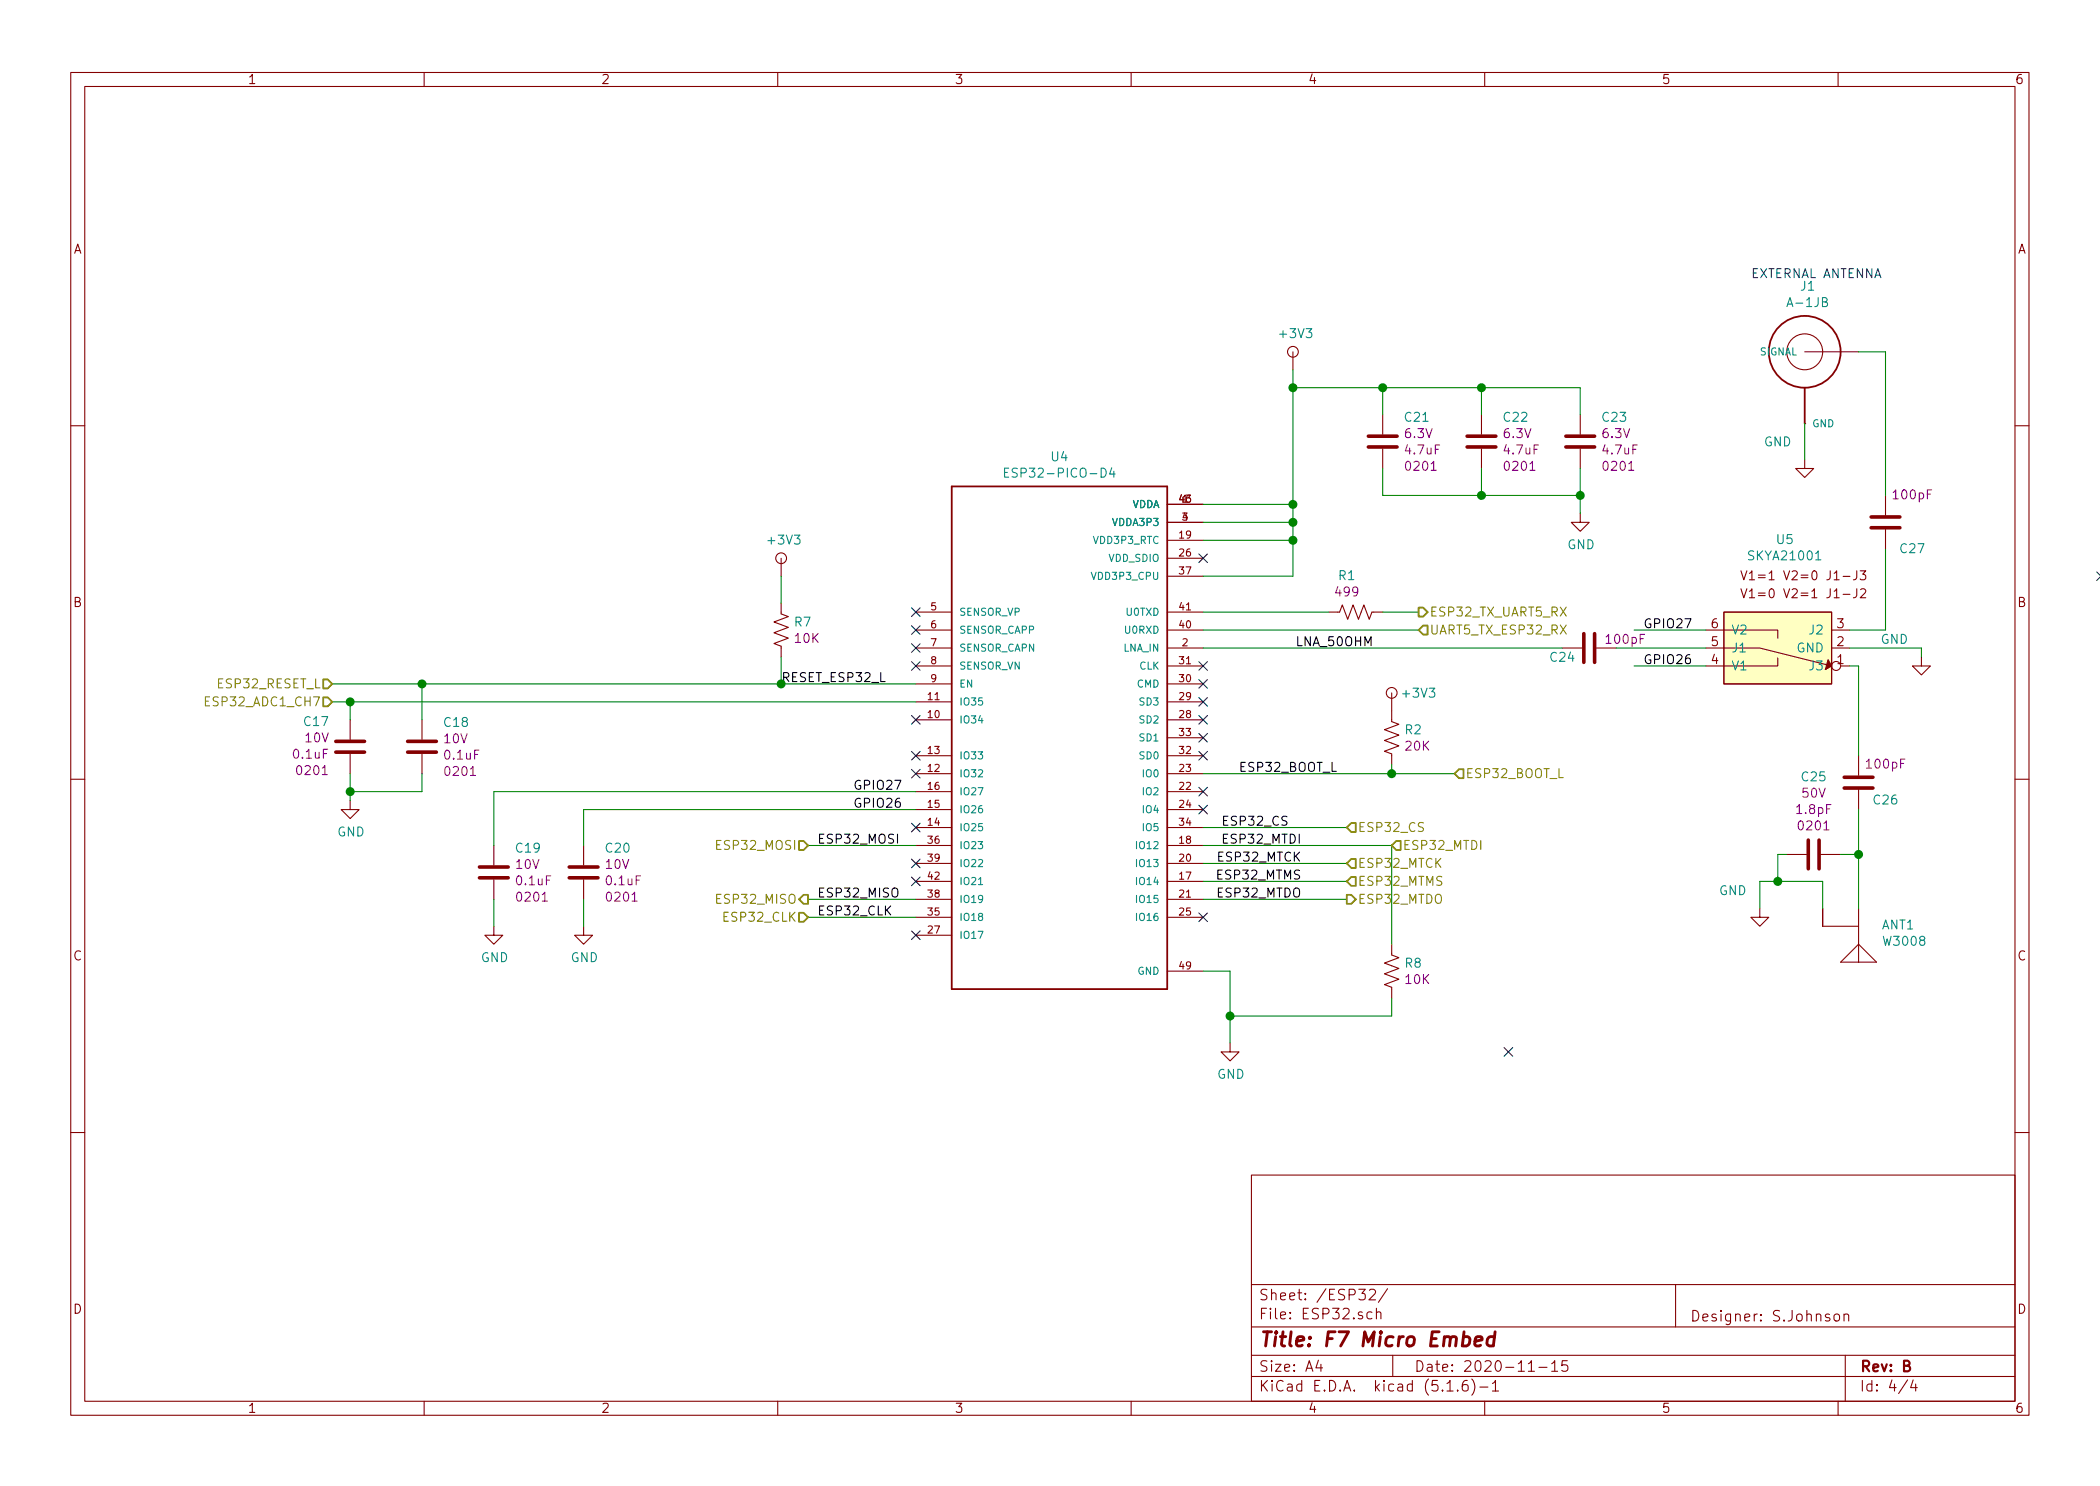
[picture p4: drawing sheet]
<svg xmlns="http://www.w3.org/2000/svg" width="297mm" height="210mm" viewBox="0 0 297 210" stroke-linecap="round" stroke-linejoin="round" font-family="sans-serif">
<g fill="none" stroke="#840000" stroke-width=".15">
<path d="M10 10.3h277v189.9h-277zM12 12.2h273v186.1h-273zM60 10.3v1.9M110 10.3v1.9M160 10.3v1.9M210 10.3v1.9M260 10.3v1.9M182.9 49.8v2.5M195.6 58.7v2.8M209.5 58.7v2.8M223.5 58.7v2.8M255.3 59.9h.1"/>
<path d="M255.3 49.8h7.6M10 60.2h2M110.5 79v2.5M165.1 71.4h5.1M165.1 76.4h5.1M165.1 79h5.1M165.1 73.9h5.1M195.6 63.5v2.8M209.5 63.5v2.8M223.5 72.6v1.3h1.3l-1.3 1.3-1.3-1.3h1.3M223.5 63.5v2.8M255.3 65v1.3h1.2l-1.2 1.3-1.3-1.3h1.3"/>
<path d="M266.7 70.1v2.8M266.7 74.9v2.8M285 60.2h2M110.5 85.3v1.6l1 .3-2 .8 2 .8-2 .7 2 .8-2 .8 1 .3v1.6M129.5 86.6h5.1M129.5 99.3h5.1M129.5 91.7h5.1M129.5 96.8h5.1M129.5 94.2h5.1M129.5 89.1h5.1M165.1 86.6h5.1M165.1 99.3h5.1"/>
<path d="M165.1 91.7h5.1M165.1 96.8h5.1M165.1 94.2h5.1M165.1 81.5h5.1M165.1 89.1h5.1M188 86.6h1.5l.4-1 .7 2 .8-2 .8 2 .7-2 .8 2 .4-1h1.5M196.8 98v4.1l1.1 .4-2.1 .7 2.1 .8-2.1 .8 2.1 .7-2.1 .8 1 .4v1.5M221 91.7h2.8M225.8 91.7h2.8M241.3 89.1h10.2v1.2M241.3 91.7h7.6l10.2 2.5-.9 .5M243.8 86.6h15.3v10.2h-15.3z"/>
<path d="M246.3 83.3l.4 1.3 .4-1.3M246.3 80.8l.4 1.2 .4-1.2M247.4 83.7l.4-.4v1.3M247.4 81.1l.4-.3v1.2M247.4 84.6h.8M247.4 82h.8M251.5 93.1v1.1h-10.2M259.1 91.7h2.5M259.1 89.1h2.5M260.3 94.2h1.3M262.6 83.3v.9a.39 .39 0 0 1-.4 .4M262.6 80.8v.9a.39 .39 0 0 1-.4 .3"/>
<path d="M263.1 80.8h.8l-.4 .4 .3 .2 .1 .4-.2 .2h-.4l-.2-.1M263.2 83.4l.1-.1h.4l.1 .1 .1 .3-.1 .2-.7 .7h.8M271.8 93v1.2h1.2l-1.2 1.3-1.3-1.3h1.3M10 110.3h2M49.5 113.3v1.2h1.3l-1.3 1.3-1.2-1.3h1.2M49.5 101.8v2.8M49.5 106.7v2.8M59.7 101.8v2.8M59.7 106.7v2.8M69.8 119.6v2.8M82.5 119.6v2.8M129.5 101.8h5.1"/>
<path d="M129.5 109.5h5.1M129.5 106.9h5.1M129.5 117.1h5.1M129.5 114.5h5.1M129.5 112h5.1M129.5 119.6h5.1M165.1 101.8h5.1M165.1 109.5h5.1M165.1 106.9h5.1M165.1 117.1h5.1M165.1 114.5h5.1M165.1 112h5.1"/>
<path d="M165.1 119.6h5.1M165.1 104.4h5.1M262.9 106.9v2.8M262.9 111.8v2.7M285 110.3h2M69.8 131.1v1.2h1.3l-1.3 1.3-1.2-1.3h1.2M69.8 124.5v2.7M82.5 131.1v1.2h1.3l-1.3 1.3-1.2-1.3h1.2M82.5 124.5v2.7M129.5 124.7h5.1M129.5 122.2h5.1M129.5 127.2h5.1"/>
<path d="M129.5 129.8h5.1M129.5 132.3h5.1M165.1 124.7h5.1M165.1 122.2h5.1M165.1 127.2h5.1M165.1 129.8h5.1M165.1 137.4h5.1M196.8 133.6v1.5l1.1 .4-2.1 .8 2.1 .7-2.1 .8 2.1 .8-2.1 .7 1 .4v1.5M248.9 128.5v1.3h1.3l-1.3 1.3-1.3-1.3h1.3M252.7 120.9h2.8M257.6 120.9h2.7M257.8 128.5v2.6h5.1"/>
<path d="M262.9 133.6l2.5 2.5h-5.1zM262.9 128.5v7.6M174 147.6v1.2h1.3l-1.3 1.3-1.3-1.3h1.3M10 160.2h2M177 166.3h108v32h-108zM285 160.2h2M60 198.3v1.9M110 198.3v1.9M160 198.3v1.9M177 194.8h108M177 191.8h108M177 187.8h108"/>
<path d="M177 181.8h108M186.5 192.5l-.4 1h1M186.8 193v1M192.2 182.4h.9l-.5 .6 .4 .1a.65 .65 0 0 1 .1 .7l-.3 .1h-.4l-.2-.1M193.7 182.6l.2-.2 .5 .1a.37 .37 0 0 1 .1 .6l-.9 .8h1M194.1 185.7a.48 .48 0 0 0-.7 0l-.1 .2 .1 .6a.48 .48 0 0 0 .7 0M194.7 185.7a.39 .39 0 0 1 .6 .1v.8M194.7 185.1v1.5M196.3 182.3l-1.3 2M197 191.8v3M204.7 196.8h.8M206.2 196.7v.1l-.1-.1h.1v.1"/>
<path d="M207.5 195.3a.59 .59 0 0 0-.7 .7l.1 .7a.49 .49 0 0 0 .7 0 .65 .65 0 0 0-.1-.7 .51 .51 0 0 0-.6 0l-.1 .2M208.2 195.1a1.71 1.71 0 0 1 0 2.3M209.3 196.3h1.2M210 198.3v1.9M211.1 195.8l.3-.3 .1-.2v1.5M211.1 196.8h.9M216.2 194h.8M217.7 193.5h1.1M219.5 193l.4-.5v1.5M219.5 194h.8M221.7 192.5h-.7l-.1 .7h.1a.62 .62 0 0 1 .7 0l.1 .2-.1 .5-.2 .1h-.4l-.2-.1M237 181.8v6"/>
<path d="M259.5 186a.41 .41 0 0 1 .7 .2v.4a.41 .41 0 0 1-.4 .3 .41 .41 0 0 1-.4-.3zM260 198.3v1.9M260.8 186a.41 .41 0 0 1 .7 .1v.8M260.8 185.9v1M261 191.8v6.5M269.8 195.2l-1.2 2M270.6 195.2l-.3 1.1h.9M271 195.8v1"/>
<circle cx="182.9" cy="49.8" r=".76"/>
<circle cx="255.3" cy="49.8" r="2.54"/>
<circle cx="110.5" cy="79" r=".76"/>
<circle cx="196.8" cy="98" r=".76"/>
<circle cx="259.7" cy="94.2" r=".63"/>
</g>
<path d="M208.6 189.8l1-.2v-.4l-.6-.1-.2 .1-.1 .2-.1 .8 .1 .1 .1 .1 .6-.1M211.4 189.2a.68 .68 0 0 0-1 .3l-.1 .6 .1 .2 .3 .1 .6-.1M211.5 188.4l-.3 2" fill="none" stroke="#840000" stroke-width=".41"/>
<g fill="none" stroke="#840000" stroke-width=".51">
<path d="M193.5 63.2h4.1M193.5 61.7h4.1M207.5 63.2h4.1M207.5 61.7h4.1M221.5 63.2h4.1M221.5 61.7h4.1M264.7 73.1h4M264.7 74.7h4M224 89.7v4M225.6 89.7v4M47.5 104.9h4.1M47.5 106.4h4.1"/>
<path d="M57.7 104.9h4M57.7 106.4h4M255.8 118.9v4M257.3 118.9v4M260.9 110h4M260.9 111.5h4M67.8 124.2h4.1M67.8 122.7h4.1M80.5 124.2h4.1M80.5 122.7h4.1"/>
</g>
<g fill="none" stroke="#840000" stroke-width=".25">
<path d="M255.3 54.9v5M134.6 68.8h30.5v71.1h-30.5z"/>
<circle cx="255.3" cy="49.8" r="5.1"/>
</g>
<path d="M142.1 66.8h.4M142.7 66.2h-.6v1.3h.6M157.3 66.2l-.4 .9h.8M157.6 66.7v.8M256.8 79.2h.8M138.4 125.2h.6" fill="none" stroke="#008484" stroke-width=".15"/>
<path d="M243.8 86.6h15.3v10.2h-15.3z" fill="#ffffc2" stroke="#ffffc2" stroke-width=".14"/>
<path d="M258.6 93.3l.5 .9-.9 .5z" fill="#840000" stroke="#840000" stroke-width=".15"/>
<g fill="none" stroke="#008400" stroke-width=".15">
<path d="M182.9 52.3v29.2h-12.7M182.9 54.9h40.6v3.8M195.6 54.9v3.8M209.5 54.9v3.8M255.3 59.9v5.1M262.9 49.8h3.8v20.3M170.2 76.4h12.7M170.2 73.9h12.7M170.2 71.4h12.7M195.6 66.3v3.8h27.9M209.5 66.3v3.8M223.5 66.3v6.3"/>
<path d="M266.7 77.7v11.4h-5.1M47 96.8h82.5M47 99.3h82.5M49.5 99.3v2.5M59.7 96.8v5M110.5 81.5v3.8M110.5 93v3.8M170.2 91.7h50.8M170.2 89.1h30.5M170.2 86.6h17.8M195.6 86.6h5.1M228.6 91.7h12.7"/>
<path d="M231.1 94.2h10.2M231.1 89.1h10.2M261.6 91.7h10.2v1.3M261.6 94.2h1.3v12.7M49.5 109.5v3.8M59.7 109.5v2.5h-10.2M114.3 119.6h15.2M129.5 112h-59.7v7.6M129.5 114.5h-47v5.1M170.2 119.6h26.6v14M170.2 109.5h35.5M170.2 117.1h20.3"/>
<path d="M196.8 108.2v1.3M262.9 114.5v14M69.8 127.2v3.9M82.5 127.2v3.9M114.3 129.8h15.2M114.3 127.2h15.2M170.2 127.2h20.3M170.2 124.7h20.3M170.2 137.4h3.8v10.2M170.2 122.2h20.3M248.9 128.5v-3.8h8.9v3.8M252.7 120.9h-1.2v3.8"/>
<path d="M260.3 120.9h2.6M196.8 141.2v2.6h-22.8"/>
</g>
<g fill="none" stroke="#848400" stroke-width=".25">
<path d="M45.7 96.1h.7l.6 .7-.6 .6h-.7zM45.7 98.7h.7l.6 .6-.6 .6h-.7zM200.7 86h.6l.6 .6-.6 .6h-.6zM201.3 88.5h.6v1.3h-.6l-.6-.7zM113 119h.7l.6 .6-.6 .7h-.7zM191.1 116.5h.7v1.2h-.7l-.6-.6zM197.5 119h.6v1.3h-.6l-.7-.7zM206.4 108.8h.6v1.3h-.6l-.7-.6zM113 129.2h.7l.6 .6-.6 .6h-.7zM113.7 126.6h.6v1.3h-.6l-.7-.7zM190.5 126.6h.6l.7 .6-.7 .7h-.6zM191.1 124.1h.7v1.2h-.7l-.6-.6z"/>
<path d="M191.1 121.5h.7v1.3h-.7l-.6-.6z"/>
</g>
<path d="M29.1 99.2h.4M29.6 98.6h-.5v1.3h.5" fill="none" stroke="#848400" stroke-width=".15"/>
<g fill="#008400" stroke="#008400" stroke-width=".25">
<circle cx="182.9" cy="54.9" r=".51"/>
<circle cx="195.6" cy="54.9" r=".51"/>
<circle cx="209.6" cy="54.9" r=".51"/>
<circle cx="196.9" cy="109.5" r=".51"/>
<circle cx="223.5" cy="70.1" r=".51"/>
<circle cx="49.5" cy="112" r=".51"/>
<circle cx="209.6" cy="70.1" r=".51"/>
<circle cx="182.9" cy="71.4" r=".51"/>
<circle cx="59.7" cy="96.8" r=".51"/>
<circle cx="174" cy="143.8" r=".51"/>
<circle cx="182.9" cy="73.9" r=".51"/>
<circle cx="49.5" cy="99.3" r=".51"/>
<circle cx="251.5" cy="124.7" r=".51"/>
<circle cx="262.9" cy="120.9" r=".51"/>
<circle cx="182.9" cy="76.4" r=".51"/>
<circle cx="110.5" cy="96.8" r=".51"/>
</g>
<g fill="none" stroke="#000084" stroke-width=".15">
<path d="M169.6 78.4l1.2 1.2M170.8 78.4l-1.2 1.2M128.9 93.6l1.2 1.2M128.9 91.1l1.2 1.2M128.9 86l1.2 1.2M128.9 88.5l1.2 1.3M130.1 93.6l-1.2 1.2M130.1 91.1l-1.2 1.2M130.1 86l-1.2 1.2M130.1 88.5l-1.2 1.3M169.6 98.7l1.2 1.2M169.6 96.2l1.2 1.2"/>
<path d="M169.6 93.6l1.2 1.2M170.8 98.7l-1.2 1.2M170.8 96.2l-1.2 1.2M170.8 93.6l-1.2 1.2M296.6 80.9l.5 .5M297.1 81.6l-.5 .5M128.9 116.5l1.2 1.2M128.9 106.3l1.2 1.2M128.9 108.9l1.2 1.2M128.9 101.2l1.2 1.3M130.1 116.5l-1.2 1.2M130.1 106.3l-1.2 1.2"/>
<path d="M130.1 108.9l-1.2 1.2M130.1 101.2l-1.2 1.3M169.6 106.3l1.2 1.2M169.6 103.8l1.2 1.2M169.6 101.2l1.2 1.3M169.6 111.4l1.2 1.2M169.6 113.9l1.2 1.3M170.8 106.3l-1.2 1.2M170.8 103.8l-1.2 1.2M170.8 101.2l-1.2 1.3M170.8 111.4l-1.2 1.2M170.8 113.9l-1.2 1.3"/>
<path d="M128.9 121.6l1.2 1.2M128.9 131.7l1.2 1.2M128.9 124.1l1.2 1.2M130.1 121.6l-1.2 1.2M130.1 131.7l-1.2 1.2M130.1 124.1l-1.2 1.2M169.6 129.2l1.2 1.2M170.8 129.2l-1.2 1.2M212.8 148.2l1.2 1.2M214 148.2l-1.2 1.2"/>
</g>
<text font-size="2.8" fill="#840000" x="178" y="190.5">Title: F7 Micro Embed</text>
<g font-size="2.1" fill="#840000">
<text x="178" y="184">Sheet: /ESP32/</text>
<text x="178" y="186.7">File: ESP32.sch</text>
<text x="239" y="187">Designer: S.Johnson</text>
<text x="178" y="196.9">KiCad E.D.A. kicad (5.1.6)-1</text>
<text x="178" y="194.1">Size: A4</text>
<text x="200" y="194.1">Date: 2020-11-15</text>
<text x="263" y="194.1">Rev: B</text>
<text x="263" y="196.9">Id: 4/4</text>
</g>
<g font-size="1.8" fill="#840000">
<text x="35" y="11.9">1</text>
<text x="85" y="11.9">2</text>
<text x="135" y="11.9">3</text>
<text x="185" y="11.9">4</text>
<text x="235" y="11.9">5</text>
<text x="285" y="11.9">6</text>
<text x="10.4" y="35.9">A</text>
<text x="285.4" y="35.9">A</text>
<text x="248.2" y="82.1">V1=1 V2=0 J1-J3</text>
<text x="10.4" y="85.9">B</text>
<text x="242.1" y="88.9">6</text>
<text x="248.2" y="84.7">V1=0 V2=1 J1-J2</text>
<text x="259.9" y="88.9">3</text>
<text x="285.4" y="85.9">B</text>
<text x="242.1" y="94">4</text>
<text x="242.1" y="91.4">5</text>
<text x="259.9" y="94">1</text>
<text x="259.9" y="91.4">2</text>
<text x="10.4" y="135.9">C</text>
<text x="285.4" y="135.9">C</text>
<text x="10.4" y="185.9">D</text>
<text x="285.4" y="185.9">D</text>
<text x="35" y="199.9">1</text>
<text x="85" y="199.9">2</text>
<text x="135" y="199.9">3</text>
<text x="185" y="199.9">4</text>
<text x="235" y="199.9">5</text>
<text x="285" y="199.9">6</text>
</g>
<text font-size="1.8" fill="#0000c2" x="247.6" y="39.4">EXTERNAL ANTENNA</text>
<g font-size="1.8" fill="#008484">
<text x="254.7" y="41.1">J1</text>
<text x="181.2" y="47.8">+3V3</text>
<text x="253.2" y="43.5">A-1JB</text>
<text x="198.8" y="59.7">C21</text>
<text x="212.8" y="59.7">C22</text>
<text x="226.7" y="59.7">C23</text>
<text x="148.7" y="65.3">U4</text>
<text x="249.5" y="63.2">GND</text>
<text x="143.2" y="67.6">ESP32-PICO-D4</text>
<text x="108.8" y="77.1">+3V3</text>
<text x="221.7" y="77.7">GND</text>
<text x="251.4" y="77">U5</text>
<text x="189.4" y="82.1">R1</text>
<text x="247.5" y="79.3">SKYA21001</text>
<text x="268.9" y="78.3">C27</text>
<text x="112.4" y="88.7">R7</text>
<text x="244.9" y="89.8">V2</text>
<text x="256.1" y="89.8">J2</text>
<text x="219.4" y="93.6">C24</text>
<text x="244.9" y="94.9">V1</text>
<text x="244.9" y="92.3">J1</text>
<text x="254.1" y="92.3">GND</text>
<text x="256.1" y="94.9">J3</text>
<text x="266" y="91.1">GND</text>
<text x="198.6" y="98.7">+3V3</text>
<text x="43.1" y="102.7">C17</text>
<text x="62.9" y="102.9">C18</text>
<text x="198.8" y="103.9">R2</text>
<text x="254.9" y="110.6">C25</text>
<text x="265.1" y="113.8">C26</text>
<text x="47.7" y="118.4">GND</text>
<text x="73.1" y="120.6">C19</text>
<text x="85.8" y="120.6">C20</text>
<text x="243.2" y="126.7">GND</text>
<text x="266.2" y="131.5">ANT1</text>
<text x="68" y="136.1">GND</text>
<text x="80.7" y="136.1">GND</text>
<text x="198.8" y="136.9">R8</text>
<text x="266.6" y="133.8">W3008</text>
<text x="172.2" y="152.6">GND</text>
</g>
<g font-size="1.8" fill="#840084">
<text x="198.8" y="62">6.3V</text>
<text x="198.9" y="64.3">4.7uF</text>
<text x="212.8" y="62">6.3V</text>
<text x="212.9" y="64.3">4.7uF</text>
<text x="226.8" y="62">6.3V</text>
<text x="226.8" y="64.3">4.7uF</text>
<text x="199" y="66.6">0201</text>
<text x="213" y="66.6">0201</text>
<text x="227" y="66.6">0201</text>
<text x="267.9" y="70.7">100pF</text>
<text x="189" y="84.4">499</text>
<text x="112.5" y="91">10K</text>
<text x="227.3" y="91.1">100pF</text>
<text x="41.6" y="107.4">0.1uF</text>
<text x="43.2" y="105">10V</text>
<text x="62.9" y="105.2">10V</text>
<text x="63" y="107.5">0.1uF</text>
<text x="198.9" y="106.2">20K</text>
<text x="42.2" y="109.7">0201</text>
<text x="63.1" y="109.8">0201</text>
<text x="255" y="112.9">50V</text>
<text x="264.2" y="108.8">100pF</text>
<text x="254.2" y="115.2">1.8pF</text>
<text x="254.6" y="117.5">0201</text>
<text x="73" y="123">10V</text>
<text x="73.2" y="125.3">0.1uF</text>
<text x="85.7" y="123">10V</text>
<text x="85.9" y="125.3">0.1uF</text>
<text x="73.3" y="127.6">0201</text>
<text x="86" y="127.6">0201</text>
<text x="198.9" y="139.2">10K</text>
</g>
<g font-size="1.8" fill="#848400">
<text x="202.2" y="87.2">ESP32_TX_UART5_RX</text>
<text x="202.2" y="89.8">UART5_TX_ESP32_RX</text>
<text x="29.6" y="99.9">ESP32_ADC1_CH7</text>
<text x="31" y="97.4">ESP32_RESET_L</text>
<text x="207.3" y="110.1">ESP32_BOOT_L</text>
<text x="192" y="117.7">ESP32_CS</text>
<text x="101.8" y="120.3">ESP32_MOSI</text>
<text x="192" y="125.3">ESP32_MTMS</text>
<text x="192" y="122.8">ESP32_MTCK</text>
<text x="198.4" y="120.3">ESP32_MTDI</text>
<text x="101.8" y="127.9">ESP32_MISO</text>
<text x="102.6" y="130.4">ESP32_CLK</text>
<text x="192" y="127.9">ESP32_MTDO</text>
</g>
<g font-size="1.8">
<text x="232.4" y="88.9">GPIO27</text>
<text x="183.6" y="91.4">LNA_50OHM</text>
<text x="232.4" y="94">GPIO26</text>
<text x="110.5" y="96.5">RESET_ESP32_L</text>
<text x="120.6" y="111.8">GPIO27</text>
<text x="175.6" y="109.2">ESP32_BOOT_L</text>
<text x="115.6" y="119.4">ESP32_MOSI</text>
<text x="120.6" y="114.3">GPIO26</text>
<text x="172.7" y="116.8">ESP32_CS</text>
<text x="173.3" y="119.4">ESP32_MTDI</text>
<text x="172.4" y="124.5">ESP32_MTMS</text>
<text x="172.5" y="121.9">ESP32_MTCK</text>
<text x="115.6" y="129.5">ESP32_CLK</text>
<text x="115.6" y="127">ESP32_MISO</text>
<text x="172.4" y="127">ESP32_MTDO</text>
</g>
<g font-size="1.4" fill="#008484">
<text x="248.9" y="50.3">SIGNAL</text>
<text x="256.3" y="60.4">GND</text>
<text x="160.1" y="71.9">VDDA</text>
<text x="154.9" y="77">VDD3P3_RTC</text>
<text x="157.6" y="74.4">VDDA3P3</text>
<text x="154.8" y="82">VDD3P3_CPU</text>
<text x="156.8" y="79.5">VDD_SDIO</text>
<text x="135.6" y="87.1">SENSOR_VP</text>
<text x="135.6" y="89.7">SENSOR_CAPP</text>
<text x="159.3" y="89.7">U0RXD</text>
<text x="159.4" y="87.1">U0TXD</text>
<text x="135.6" y="92.2">SENSOR_CAPN</text>
<text x="135.6" y="94.7">SENSOR_VN</text>
<text x="159" y="92.2">LNA_IN</text>
<text x="161.2" y="94.7">CLK</text>
<text x="135.6" y="99.8">IO35</text>
<text x="135.6" y="97.3">EN</text>
<text x="160.9" y="97.3">CMD</text>
<text x="161.3" y="99.8">SD3</text>
<text x="135.6" y="102.4">IO34</text>
<text x="135.6" y="107.4">IO33</text>
<text x="161.3" y="102.4">SD2</text>
<text x="161.3" y="107.4">SD0</text>
<text x="161.3" y="104.9">SD1</text>
<text x="135.6" y="110">IO32</text>
<text x="135.6" y="112.5">IO27</text>
<text x="161.8" y="112.5">IO2</text>
<text x="161.8" y="110">IO0</text>
<text x="135.6" y="117.6">IO25</text>
<text x="135.6" y="115.1">IO26</text>
<text x="161.8" y="115.1">IO4</text>
<text x="161.8" y="117.6">IO5</text>
<text x="135.6" y="120.1">IO23</text>
<text x="135.6" y="122.7">IO22</text>
<text x="135.6" y="125.2">IO21</text>
<text x="161" y="125.2">IO14</text>
<text x="161" y="120.1">IO12</text>
<text x="161" y="122.7">IO13</text>
<text x="135.6" y="130.3">IO18</text>
<text x="135.6" y="127.8">IO19</text>
<text x="161" y="127.8">IO15</text>
<text x="161" y="130.3">IO16</text>
<text x="135.6" y="132.8">IO17</text>
<text x="160.9" y="137.9">GND</text>
</g>
<g font-size="1.4" fill="#840000">
<text x="166.9" y="71.1">43</text>
<text x="167.3" y="71.1">16</text>
<text x="166.9" y="76.2">19</text>
<text x="167.3" y="73.7">4</text>
<text x="166.9" y="78.7">26</text>
<text x="166.9" y="81.3">37</text>
<text x="131.7" y="86.4">5</text>
<text x="131.7" y="88.9">6</text>
<text x="166.9" y="88.9">40</text>
<text x="166.9" y="86.4">41</text>
<text x="131.7" y="91.4">7</text>
<text x="131.7" y="94">8</text>
<text x="166.9" y="94">31</text>
<text x="167.3" y="91.4">2</text>
<text x="131.3" y="101.6">10</text>
<text x="131.3" y="99.1">11</text>
<text x="131.7" y="96.5">9</text>
<text x="166.9" y="101.6">28</text>
<text x="166.9" y="99.1">29</text>
<text x="166.9" y="96.5">30</text>
<text x="131.3" y="106.7">13</text>
<text x="166.9" y="106.7">32</text>
<text x="166.9" y="104.1">33</text>
<text x="131.3" y="109.2">12</text>
<text x="131.3" y="111.8">16</text>
<text x="166.9" y="111.8">22</text>
<text x="166.9" y="109.2">23</text>
<text x="131.3" y="116.8">14</text>
<text x="131.3" y="114.3">15</text>
<text x="131.3" y="119.4">36</text>
<text x="166.9" y="119.4">18</text>
<text x="166.9" y="114.3">24</text>
<text x="166.9" y="116.8">34</text>
<text x="131.3" y="121.9">39</text>
<text x="131.3" y="124.5">42</text>
<text x="166.9" y="124.5">17</text>
<text x="166.9" y="121.9">20</text>
<text x="131.3" y="129.5">35</text>
<text x="131.3" y="127">38</text>
<text x="166.9" y="127">21</text>
<text x="166.9" y="129.5">25</text>
<text x="131.3" y="132.1">27</text>
<text x="166.9" y="137.2">49</text>
</g>
</svg>
